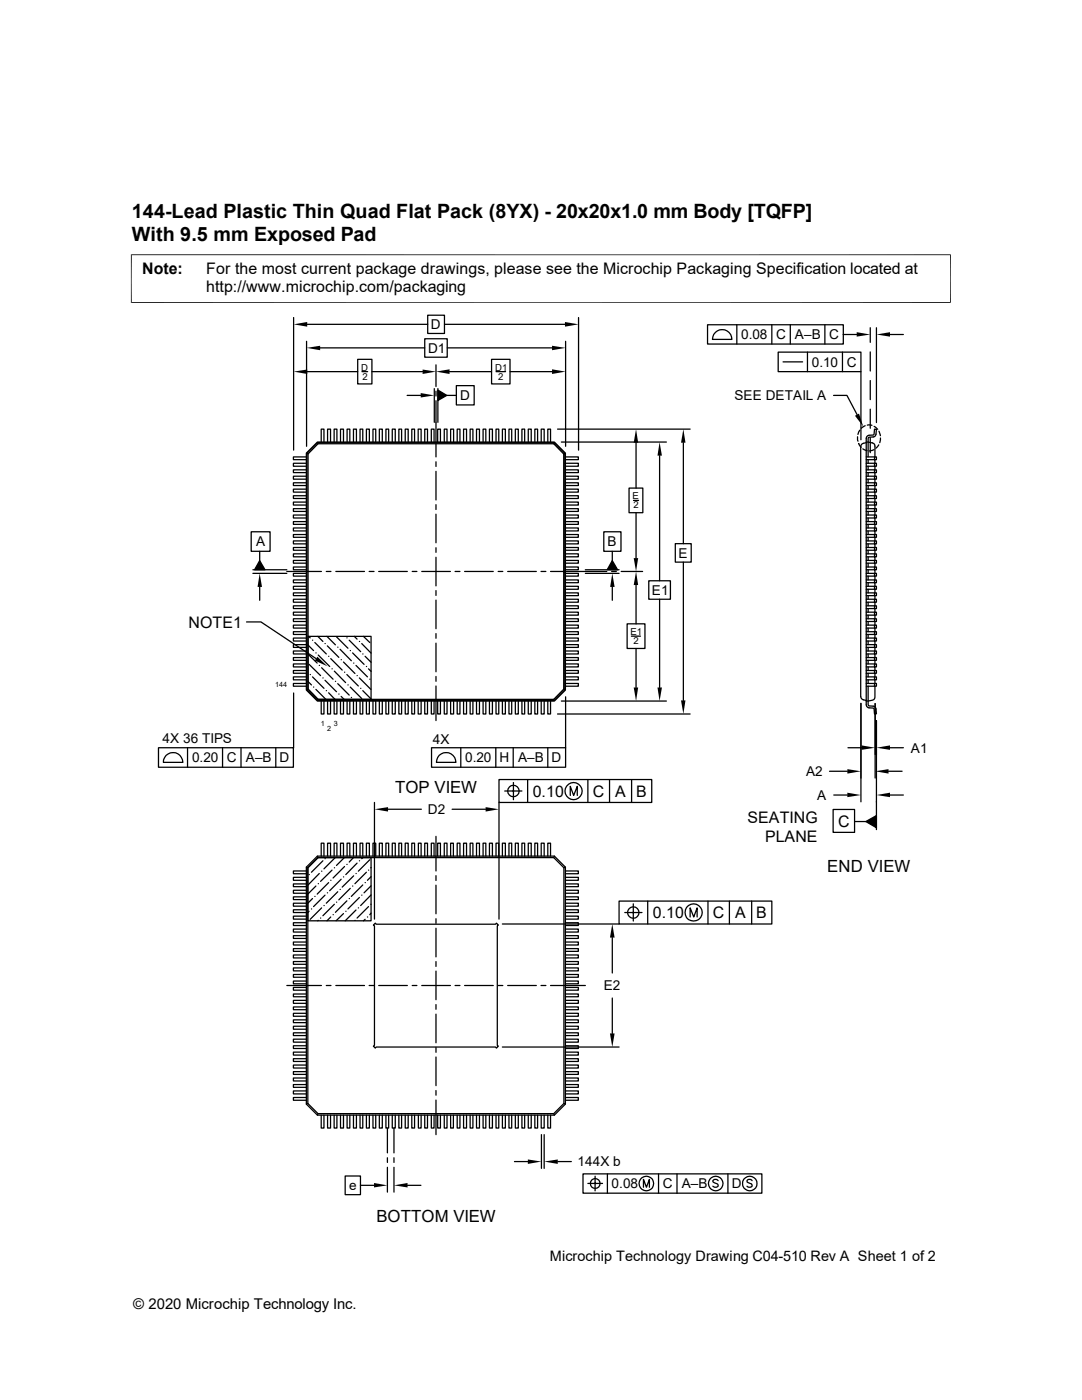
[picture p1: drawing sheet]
<svg xmlns="http://www.w3.org/2000/svg" width="216mm" height="279mm" viewBox="0 0 216 279" stroke-linecap="round" stroke-linejoin="round" font-family="sans-serif">
<g fill="none" stroke="#000" stroke-width=".25">
<path d="M58.6 63.4v26.4M61.2 68.1v21M61.3 64.7h24M61.3 74.2h10.1M63.9 69.4h20.9M71.4 71.7h2.8v4.9h-2.8zM72.2 74.2h1.2M74.2 74.2h10.1M81.2 78.9h2.7M84.8 67.6h4.4v3.7h-4.4zM85.3 62.9h3.4v3.6h-3.4zM86.7 77.6v6.7"/>
<path d="M87 72.8v4.3M87 78.1v.9M87 80v11.2M87.4 77.9l1.8 1-1.8 1zM87.4 77.6v6.7M88.7 64.7h24M89.2 78.9h1.9M89.2 69.4h21M89.7 74.2h8.4M91.1 77h3.5v3.8h-3.5zM98.1 71.7h3.7v4.9h-3.7zM99 74.2h1.9"/>
<path d="M101.8 74.2h8.4M112.9 68.1v21M115.4 63.4v26.4M141.2 64.8h27.1v3.9h-27.1zM142.7 66.3a1.93 1.93 0 0 1 2.2-.4 1.93 1.93 0 0 1 1.1 1.8h-3.8l.2-.9zM147 64.8v3.9M154 64.8v3.9M155.3 70.3h16.5v3.9h-16.5zM156.3 72.2h3.8M157.7 64.8v3.9M161.1 70.3v3.9M164.6 64.8v3.9"/>
<path d="M166.3 78.9h2.7l2 3.9M168.1 70.3v3.9M168.2 66.8h2.7M171.8 74.2v13.6M173.7 65.4v2.9M173.7 70.2v3.8M173.7 75.9v3.9M174.9 65.4v18.9M177.6 66.8h2.7M61.1 90.4l2.2-2.2h47.3l2.2 2.2v47.3l-2.2 2.2h-47.3l-2.2-2.2zM61.1 91.2h-2.6v.5h2.6M61.1 92.5h-2.6v.5h2.6"/>
<path d="M61.1 93.8h-2.6v.5h2.6M61.1 95h-2.6v.6h2.6M61.1 96.4h-2.6v.5h2.6M61.1 97.6h-2.6v.6h2.6M61.1 98.9h-2.6v.6h2.6M61.3 90.5l2.1-2.2h47.2l2.1 2.2v47.2l-2.1 2.1h-47.2l-2.1-2.1zM61.3 90.5l.2 .1M63.4 88.3l.1 .3M63.5 88.6h47l2 2v46.9l-2 2.1h-47l-2-2.1v-46.9zM64.1 88.2v-2.6h.5v2.6M65.4 88.2v-2.6h.6v2.6M66.7 88.2v-2.6h.5v2.6"/>
<path d="M67.9 88.2v-2.6h.6v2.6M69.3 88.2v-2.6h.5v2.6M70.5 88.2v-2.6h.6v2.6M71.8 88.2v-2.6h.6v2.6M73.1 88.2v-2.6h.6v2.6M74.4 88.2v-2.6h.6v2.6M75.7 88.2v-2.6h.6v2.6M77 88.2v-2.6h.6v2.6M78.3 88.2v-2.6h.6v2.6M79.6 88.2v-2.6h.5v2.6M80.9 88.2v-2.6h.5v2.6M82.2 88.2v-2.6h.5v2.6"/>
<path d="M83.4 88.2v-2.6h.6v2.6M84.8 88.2v-2.6h.5v2.6M86.1 88.2v-2.6h.5v2.6M87 92.2v.9M87 94.1v5.7M87.3 88.2v-2.6h.6v2.6M88.6 88.2v-2.6h.6v2.6M89.9 88.2v-2.6h.6v2.6M91.2 88.2v-2.6h.6v2.6M92.5 88.2v-2.6h.6v2.6M93.8 88.2v-2.6h.6v2.6M95.1 88.2v-2.6h.6v2.6"/>
<path d="M96.4 88.2v-2.6h.5v2.6M97.7 88.2v-2.6h.6v2.6M99 88.2v-2.6h.5v2.6M100.2 88.2v-2.6h.6v2.6M101.6 88.2v-2.6h.5v2.6M102.8 88.2v-2.6h.6v2.6M104.1 88.2v-2.6h.6v2.6M105.4 88.2v-2.6h.6v2.6M106.7 88.2v-2.6h.6v2.6M108 88.2v-2.6h.6v2.6M109.3 88.2v-2.6h.6v2.6M110.6 88.3l-.1 .3"/>
<path d="M111.3 85.6h26.4M112 88.2h21M112.7 90.5l-.2 .1M112.8 98.9h2.6v.6h-2.6M112.8 97.6h2.6v.6h-2.6M112.8 96.4h2.6v.5h-2.6M112.8 95h2.6v.6h-2.6M112.8 93.8h2.6v.5h-2.6M112.8 92.5h2.6v.5h-2.6M112.8 91.2h2.6v.5h-2.6M125.5 97.4h2.8v4.9h-2.8zM126.4 99.9h1"/>
<path d="M126.9 88.3v9.1M131.6 90.9v25M136.4 88.3v20.2M171.1 87.2l.1 .9M171.4 88.5l.4 .8M171.6 85.9l-.4 .8M172.2 89.6l.8 .4M172.6 85l-.7 .5M172.8 88.3l-.8 .3-.3 .5v49.9l.3 .5 .8 .3M172.8 98.9h2.1v.6h-2.1M172.8 97.6h2.1v.6h-2.1M172.8 96.4h2.1v.5h-2.1"/>
<path d="M172.8 95h2.1v.6h-2.1M172.8 93.8h2.1v.5h-2.1M172.8 92.5h2.1v.5h-2.1M172.8 91.2h2.1v.5h-2.1M172.8 88.2a1.71 1.71 0 0 1 1.7 .6l.1 2.4M173.1 84.8l.9 .1M173.2 91.2l.1-3.9a1.58 1.58 0 0 0 1.4-.4l.2-1.2-.4-.1-.1 1.1a1.77 1.77 0 0 0-1.5 .5v53.8a1.77 1.77 0 0 0 1.5 .4l.1 1.1h.4l-.2-1.3a1.58 1.58 0 0 0-1.4-.4l-.1-3.9M173.2 91.7v.8M173.2 93v.8M173.2 94.3v.7M173.2 95.6v.8M173.2 96.9v.7"/>
<path d="M173.2 98.2v.7M173.2 99.5v.7M173.7 81.7v3.8M173.7 87.4v2.9M174.4 89.7l-.9 .3M174.4 85.1l.7 .6M174.5 91.2v.5M174.5 92.5v.5M174.5 93.8v.5M174.5 95v.6M174.5 96.4v.5M174.5 97.6v.6"/>
<path d="M174.5 98.9v.6M174.6 91.7v.8M174.6 93v.8M174.6 94.3v.7M174.6 95.6v.8M174.6 96.9v.7M174.6 98.2v.7M174.6 99.5v.7M175.3 88.8l-.5 .7M175.4 86.1l.3 .9M175.7 87.4l-.1 .9M50.1 106.1h3.8v3.9h-3.8z"/>
<path d="M50.5 114.4h6.7M50.5 113.7h6.7M51.8 111.9l1.1 1.8h-2.1zM51.8 110v1.9M51.8 117.1v2.7M57.2 114h6.9M61.1 100.2h-2.6v.6h2.6M61.1 101.5h-2.6v.6h2.6M61.1 102.8h-2.6v.6h2.6M61.1 104.1h-2.6v.5h2.6M61.1 105.4h-2.6v.6h2.6M61.1 106.7h-2.6v.5h2.6"/>
<path d="M61.1 108h-2.6v.5h2.6M61.1 109.3h-2.6v.5h2.6M61.1 110.5h-2.6v.6h2.6M61.1 111.8h-2.6v.6h2.6M61.1 113.2h-2.6v.5h2.6M61.1 114.4h-2.6v.6h2.6M61.1 115.7h-2.6v.6h2.6M61.1 117h-2.6v.6h2.6M61.1 118.3h-2.6v.6h2.6M61.1 119.6h-2.6v.6h2.6M65.1 114h.9M67 114h5.7"/>
<path d="M73.7 114h.9M75.6 114h5.7M82.3 114h.9M84.2 114h5.7M87 100.7v1M87 102.6v5.7M87 109.3v.9M87 111.2v5.7M87 117.9v.9M87 119.8v5.7M90.8 114h1M92.7 114h5.7"/>
<path d="M99.4 114h.9M101.3 114h5.7M107.9 114h1M109.9 114h11.2M112.8 119.6h2.6v.6h-2.6M112.8 118.3h2.6v.6h-2.6M112.8 117h2.6v.6h-2.6M112.8 115.7h2.6v.6h-2.6M112.8 114.4h2.6v.6h-2.6M112.8 113.2h2.6v.5h-2.6M112.8 111.8h2.6v.6h-2.6M112.8 110.5h2.6v.6h-2.6"/>
<path d="M112.8 109.3h2.6v.5h-2.6M112.8 108h2.6v.5h-2.6M112.8 106.7h2.6v.5h-2.6M112.8 105.4h2.6v.6h-2.6M112.8 104.1h2.6v.5h-2.6M112.8 102.8h2.6v.6h-2.6M112.8 101.5h2.6v.6h-2.6M112.8 100.2h2.6v.6h-2.6M116.8 114.4h6.7M116.8 113.7h6.7M120.5 106.1h3.4v3.9h-3.4zM122 114h1"/>
<path d="M122.2 111.9l1 1.8h-2zM122.2 110v1.9M122.2 117.1v2.7M124 114h4.2M126.9 102.3v9.1M126.9 116.8v7.7M129.5 115.9h4.3v3.7h-4.3zM131.6 119.6v17.6M134.7 108.5h3.2v3.7h-3.2zM136.4 112.2v27.6M172.8 119.6h2.1v.6h-2.1M172.8 118.3h2.1v.6h-2.1"/>
<path d="M172.8 117h2.1v.6h-2.1M172.8 115.7h2.1v.6h-2.1M172.8 114.4h2.1v.6h-2.1M172.8 113.2h2.1v.5h-2.1M172.8 111.8h2.1v.6h-2.1M172.8 110.5h2.1v.6h-2.1M172.8 109.3h2.1v.5h-2.1M172.8 108h2.1v.5h-2.1M172.8 106.7h2.1v.5h-2.1M172.8 105.4h2.1v.6h-2.1M172.8 104.1h2.1v.5h-2.1M172.8 102.8h2.1v.6h-2.1"/>
<path d="M172.8 101.5h2.1v.6h-2.1M172.8 100.2h2.1v.6h-2.1M173.2 100.8v.7M173.2 102.1v.7M173.2 103.4v.7M173.2 104.6v.8M173.2 106v.7M173.2 107.2v.8M173.2 108.5v.8M173.2 109.8v.7M173.2 111.1v.7M173.2 112.4v.8"/>
<path d="M173.2 113.7v.7M173.2 115v.7M173.2 116.3v.7M173.2 117.6v.7M173.2 118.9v.7M174.5 100.2v.6M174.5 101.5v.6M174.5 102.8v.6M174.5 104.1v.5M174.5 105.4v.6M174.5 106.7v.5M174.5 108v.5"/>
<path d="M174.5 109.3v.5M174.5 110.5v.6M174.5 111.8v.6M174.5 113.2v.5M174.5 114.4v.6M174.5 115.7v.6M174.5 117v.6M174.5 118.3v.6M174.5 119.6v.6M174.6 100.8v.7M174.6 102.1v.7M174.6 103.4v.7"/>
<path d="M174.6 104.6v.8M174.6 106v.7M174.6 107.2v.8M174.6 108.5v.8M174.6 109.8v.7M174.6 111.1v.7M174.6 112.4v.8M174.6 113.7v.7M174.6 115v.7M174.6 116.3v.7M174.6 117.6v.7M174.6 118.9v.7"/>
<path d="M49.2 124.1h2.9l11 7.3M58.6 138.3v10.9M61.1 120.9h-2.6v.6h2.6M61.1 122.2h-2.6v.6h2.6M61.1 123.5h-2.6v.5h2.6M61.1 124.8h-2.6v.5h2.6M61.1 126.1h-2.6v.5h2.6M61.1 127.3h-2.6v.6h2.6M61.1 128.7h-2.6v.5h2.6M61.1 129.9h-2.6v.6h2.6M61.1 131.2h-2.6v.6h2.6M61.1 132.5h-2.6v.6h2.6"/>
<path d="M61.1 133.8h-2.6v.6h2.6M61.1 135.1h-2.6v.6h2.6M61.1 136.4h-2.6v.5h2.6M61.5 127h12.5v12.6h-10.5l-2-2.1zM61.5 137.5l-.2 .2M61.5 136l.6 .7M61.5 130.6l1.8 1.7M61.5 128.7l1.1 1.1M61.6 127l.3 .3M61.7 132.6l2.3 2.2M61.9 134.6h.1M62.4 135.1l2.2 2.3"/>
<path d="M62.4 127.8h.1M62.6 137.1h.1M62.8 128.2l2.3 2.3M63 137.6l2 2M63 130.3h.1M63.4 127l1 1M63.5 139.6l-.1 .2M63.5 130.7l2.3 2.3M63.7 132.8h.1M64.1 139.9v2.6h.5v-2.6M64.2 133.3l2.3 2.3M64.4 135.3h.1"/>
<path d="M64.9 135.8l2.2 2.2M64.9 128.4h.1M65.1 137.8h.1M65.2 127l1.7 1.7M65.3 128.9l2.3 2.3M65.4 139.9v2.6h.6v-2.6M65.6 138.3l1.2 1.3M65.6 131h.1M66 131.4l2.3 2.3M66.3 133.5h.1M66.7 139.9v2.6h.5v-2.6M66.7 133.9l2.3 2.3"/>
<path d="M66.9 136h.1M67.1 127.1l2.3 2.3M67.4 136.4l2.3 2.3M67.4 129.2h.1M67.6 138.5h.1M67.9 129.6l2.2 2.3M67.9 139.9v2.6h.6v-2.6M68.1 139l.6 .6M68.1 131.7h.1M68.5 132.1l2.3 2.3M68.7 134.2h.1M69.2 134.6l2.3 2.3"/>
<path d="M69.2 127.3h.1M69.3 139.9v2.6h.5v-2.6M69.4 136.7h.1M69.7 127.8l2.3 2.2M69.9 137.1l2.3 2.3M69.9 129.8h.1M70.1 139.2h.1M70.4 130.3l2.2 2.3M70.5 139.9v2.6h.6v-2.6M70.6 132.3h.1M70.7 127l.5 .6M71 132.8l2.3 2.3"/>
<path d="M71.2 134.8h.1M71.7 135.3l2.3 2.3M71.7 128h.1M71.8 139.9v2.6h.6v-2.6M72 137.4h.1M72.2 128.4l1.8 1.9M72.4 137.8l1.6 1.7M72.4 130.5h.1M72.5 127l1.3 1.2M72.9 131l1.1 1.2M73.1 139.9v2.6h.6v-2.6M73.1 133h.1"/>
<path d="M73.5 133.5l.5 .5M73.8 135.6h.1M74.4 139.9v2.6h.6v-2.6M75.7 139.9v2.6h.6v-2.6M77 139.9v2.6h.6v-2.6M78.3 139.9v2.6h.6v-2.6M79.6 139.9v2.6h.5v-2.6M80.9 139.9v2.6h.5v-2.6M82.2 139.9v2.6h.5v-2.6M83.4 139.9v2.6h.6v-2.6M84.8 139.9v2.6h.5v-2.6M86.1 139.9v2.6h.5v-2.6"/>
<path d="M87 126.4v1M87 128.4v5.7M87 135v1M87 136.9v6.9M87.3 139.9v2.6h.6v-2.6M88.6 139.9v2.6h.6v-2.6M89.9 139.9v2.6h.6v-2.6M91.2 139.9v2.6h.6v-2.6M92.5 139.9v2.6h.6v-2.6M93.8 139.9v2.6h.6v-2.6M95.1 139.9v2.6h.6v-2.6M96.4 139.9v2.6h.5v-2.6"/>
<path d="M97.7 139.9v2.6h.6v-2.6M99 139.9v2.6h.5v-2.6M100.2 139.9v2.6h.6v-2.6M101.6 139.9v2.6h.5v-2.6M102.8 139.9v2.6h.6v-2.6M104.1 139.9v2.6h.6v-2.6M105.4 139.9v2.6h.6v-2.6M106.7 139.9v2.6h.6v-2.6M108 139.9v2.6h.6v-2.6M109.3 139.9v2.6h.6v-2.6M110.5 139.6l.1 .2M112 139.9h21"/>
<path d="M112.5 137.5l.2 .2M112.8 136.4h2.6v.5h-2.6M112.8 135.1h2.6v.6h-2.6M112.8 133.8h2.6v.6h-2.6M112.8 132.5h2.6v.6h-2.6M112.8 131.2h2.6v.6h-2.6M112.8 129.9h2.6v.6h-2.6M112.8 128.7h2.6v.5h-2.6M112.8 127.3h2.6v.6h-2.6M112.8 126.1h2.6v.5h-2.6M112.8 124.8h2.6v.5h-2.6M112.8 123.5h2.6v.5h-2.6"/>
<path d="M112.8 122.2h2.6v.6h-2.6M112.8 120.9h2.6v.6h-2.6M112.9 139.1v10.1M125.1 124.5h3.6v4.9h-3.6zM126 127h1.8M126.9 129.4v7.8M172.8 136.4h2.1v.5h-2.1M172.8 135.1h2.1v.6h-2.1M172.8 133.8h2.1v.6h-2.1M172.8 132.5h2.1v.6h-2.1M172.8 131.2h2.1v.6h-2.1M172.8 129.9h2.1v.6h-2.1"/>
<path d="M172.8 128.7h2.1v.5h-2.1M172.8 127.3h2.1v.6h-2.1M172.8 126.1h2.1v.5h-2.1M172.8 124.8h2.1v.5h-2.1M172.8 123.5h2.1v.5h-2.1M172.8 122.2h2.1v.6h-2.1M172.8 120.9h2.1v.6h-2.1M173.2 120.2v.7M173.2 121.5v.7M173.2 122.8v.7M173.2 124v.8M173.2 125.3v.8"/>
<path d="M173.2 126.6v.7M173.2 127.9v.8M173.2 129.2v.7M173.2 130.5v.7M173.2 131.8v.7M173.2 133.1v.7M173.2 134.4v.7M173.2 135.7v.7M174.5 120.9v.6M174.5 122.2v.6M174.5 123.5v.5M174.5 124.8v.5"/>
<path d="M174.5 126.1v.5M174.5 127.3v.6M174.5 128.7v.5M174.5 129.9v.6M174.5 131.2v.6M174.5 132.5v.6M174.5 133.8v.6M174.5 135.1v.6M174.5 136.4v.5M174.6 136.9l-.1 2.5a1.71 1.71 0 0 1-1.7 .5M174.6 120.2v.7M174.6 121.5v.7"/>
<path d="M174.6 122.8v.7M174.6 124v.8M174.6 125.3v.8M174.6 126.6v.7M174.6 127.9v.8M174.6 129.2v.7M174.6 130.5v.7M174.6 131.8v.7M174.6 133.1v.7M174.6 134.4v.7M174.6 135.7v.7M31.6 149.2h26.9v3.9h-26.9z"/>
<path d="M33.1 150.7a1.96 1.96 0 0 1 2.2-.4 1.96 1.96 0 0 1 1.2 1.8h-3.9v-.5zM37.4 149.2v3.9M44.4 149.2v3.9M48.1 149.2v3.9M55 149.2v3.9M86.1 149.2h26.8v3.9h-26.8zM87.6 150.7a1.96 1.96 0 0 1 2.2-.4 1.96 1.96 0 0 1 1.2 1.8h-3.9l.2-.9zM91.9 149.2v3.9M98.9 149.2v3.9M99.6 155.6h30.4v4.5h-30.4zM100.7 157.9h3.4M102.4 149.2v3.9"/>
<path d="M102.4 156.2v3.4M105.3 155.6v4.5M109.3 149.2v3.9M111.3 142.5h26.4M113.8 158.8v-1.9l.7 1.9 .7-1.9v1.9M117.3 155.6v4.5M121.6 155.6v4.5M126 155.6v4.5M165.5 153.9h3.6M166.4 158.7h2.7M169.2 149.2h2.7M171.8 140.4v19.6"/>
<path d="M174.6 140.4v14.9M174.9 143.8v21.8M177.3 153.9h2.7M177.6 149.2h2.7M177.6 158.7h2.7M61.1 173.1l2.2-2.2h47.3l2.2 2.2v47.2l-2.2 2.2h-47.3l-2.2-2.2zM61.1 173.8h-2.6v.6h2.6M61.1 175.1h-2.6v.6h2.6M61.1 176.4h-2.6v.6h2.6M61.1 177.7h-2.6v.6h2.6M61.1 179h-2.6v.5h2.6M61.1 173.1l.3 .1"/>
<path d="M61.4 173.2l2.1-2h47l2 2v47l-2 2.1h-47l-2.1-2.1zM61.4 173.2l2.1-2h10.5v12.6h-12.6zM61.7 174.5h.1M62.4 179.3l-1 1M62.8 178.9h.1M63 176.8l-1.6 1.6M63.3 170.9l.2 .3M63.5 176.4h.1M63.7 174.3l-2.2 2.3M64.1 170.9v-2.6h.5v2.6M64.2 173.9h.1M64.4 171.8l-2.3 2.3"/>
<path d="M64.9 171.4h.1M64.9 178.6l-2.3 2.3M65.3 178.2h.1M65.4 170.9v-2.6h.6v2.6M65.6 176.1l-2.3 2.3M66 175.7h.1M66.3 173.7l-2.3 2.2M66.7 170.9v-2.6h.5v2.6M66.7 173.2h.1M66.9 171.2l-2.3 2.2M67.4 178l-2.3 2.3M67.9 177.5h.1"/>
<path d="M67.9 170.9v-2.6h.6v2.6M68.1 175.5l-2.3 2.3M68.5 175h.1M68.7 171.2l-1.6 1.5M68.7 172.9l-2.2 2.3M69.2 172.5h.1M69.2 179.8l-2.3 2.3M69.3 170.9v-2.6h.5v2.6M69.7 179.3h.1M69.9 177.3l-2.3 2.3M70.4 176.8h.1M70.5 170.9v-2.6h.6v2.6"/>
<path d="M70.5 171.2l-.8 .8M70.6 174.8l-2.3 2.2M71 174.3h.1M71.2 172.3l-2.2 2.2M71.7 171.8h.1M71.7 179.1l-2.3 2.3M71.8 170.9v-2.6h.6v2.6M72.2 178.6h.1M72.4 171.2l-.2 .2M72.4 176.6l-2.3 2.3M72.9 176.1h.1M73.1 170.9v-2.6h.6v2.6"/>
<path d="M73.1 174.1l-2.3 2.3M73.5 173.7h.1M73.8 171.6l-2.3 2.3M74 173.1v.1M74 175l-.7 .7M74 176.8l-1.4 1.4M74 178.6l-2 2.1M74.4 170.9v-2.6h.6v2.6M74.7 160.1v23.3M75.7 170.9v-2.6h.6v2.6M77 170.9v-2.6h.6v2.6M77.4 161.5h6.7"/>
<path d="M78.3 170.9v-2.6h.6v2.6M79.6 170.9v-2.6h.5v2.6M80.9 170.9v-2.6h.5v2.6M82.2 170.9v-2.6h.5v2.6M83.5 170.9v-2.6h.5v2.6M84.8 170.9v-2.6h.5v2.6M86.1 170.9v-2.6h.5v2.6M87 166.9v6.9M87 174.8v.9M87 176.7v5.7M87.3 170.9v-2.6h.6v2.6M88.6 170.9v-2.6h.6v2.6"/>
<path d="M89.9 170.9v-2.6h.6v2.6M90.2 161.5h6.7M91.2 170.9v-2.6h.6v2.6M92.5 170.9v-2.6h.6v2.6M93.8 170.9v-2.6h.6v2.6M95.1 170.9v-2.6h.6v2.6M96.4 170.9v-2.6h.5v2.6M97.7 170.9v-2.6h.6v2.6M99 170.9v-2.6h.5v2.6M99.6 160.1v23.3M100.2 170.9v-2.6h.6v2.6M101.6 170.9v-2.6h.5v2.6"/>
<path d="M102.8 170.9v-2.6h.6v2.6M104.1 170.9v-2.6h.6v2.6M105.4 170.9v-2.6h.6v2.6M106.7 170.9v-2.6h.6v2.6M108 170.9v-2.6h.6v2.6M109.3 170.9v-2.6h.6v2.6M110.6 170.9l-.1 .3M112.8 179h2.6v.5h-2.6M112.8 177.7h2.6v.6h-2.6M112.8 176.4h2.6v.6h-2.6M112.8 175.1h2.6v.6h-2.6M112.8 173.8h2.6v.6h-2.6"/>
<path d="M112.8 173.1l-.3 .1M123.5 179.8h30.5v4.6h-30.5zM129.2 179.8v4.6M141.3 179.8v4.6M145.5 179.8v4.6M150 179.8v4.6M166.2 161.5h4.3v4.6h-4.3zM170.5 164h2.3M172.8 164l2.1-1.2v2.4zM57.2 196.7h6.9M61.1 180.3h-2.6v.5h2.6M61.1 181.6h-2.6v.5h2.6"/>
<path d="M61.1 182.8h-2.6v.6h2.6M61.1 184.2h-2.6v.5h2.6M61.1 185.4h-2.6v.6h2.6M61.1 186.7h-2.6v.6h2.6M61.1 188h-2.6v.6h2.6M61.1 189.3h-2.6v.6h2.6M61.1 190.6h-2.6v.6h2.6M61.1 191.9h-2.6v.5h2.6M61.1 193.2h-2.6v.6h2.6M61.1 194.5h-2.6v.5h2.6M61.1 195.8h-2.6v.5h2.6M61.1 197.1h-2.6v.5h2.6"/>
<path d="M61.1 198.4h-2.6v.5h2.6M61.1 199.6h-2.6v.6h2.6M61.7 181.9l-.3 .2M62.1 181.4h.1M63.5 183.7l-.1 .1M64 183.2h.1M64.2 181.2l-2.3 2.3M64.6 180.7h.1M65.1 196.7h.9M66 183l-.8 .8M66.5 182.5h.1M66.7 180.5l-2.3 2.3"/>
<path d="M67 196.7h5.7M67.1 180h.1M68.5 182.3l-1.4 1.5M69 181.9h.1M70.8 183.7h.1M71 181.6l-2.1 2.2M71.5 181.2h.1M72.9 183.5l-.4 .3M73.3 183h.1M73.5 180.9l-2.3 2.3M73.7 196.7h.9M74 180.5h.1"/>
<path d="M74 182.2l-.2 .3M74.5 184.6l.4-.4 .2 .2h23.8l.2-.2 .3 .4-.2 .2v23.8l.2 .2-.3 .4-.2-.2h-23.8l-.2 .2-.4-.4 .2-.2v-23.8zM75.6 196.7h5.7M82.3 196.7h.9M84.2 196.7h5.7M87 183.3v1M87 185.3v5.7M87 191.9v1M87 193.8v5.7M90.8 196.7h1M92.7 196.7h5.7M99.4 196.7h.9"/>
<path d="M100.2 184.4h23.3M101.3 196.7h5.7M107.9 196.7h1M109.9 196.7h6.9M112.8 199.6h2.6v.6h-2.6M112.8 198.4h2.6v.5h-2.6M112.8 197.1h2.6v.5h-2.6M112.8 195.8h2.6v.5h-2.6M112.8 194.5h2.6v.5h-2.6M112.8 193.2h2.6v.6h-2.6M112.8 191.9h2.6v.5h-2.6M112.8 190.6h2.6v.6h-2.6"/>
<path d="M112.8 189.3h2.6v.6h-2.6M112.8 188h2.6v.6h-2.6M112.8 186.7h2.6v.6h-2.6M112.8 185.4h2.6v.6h-2.6M112.8 184.2h2.6v.5h-2.6M112.8 182.8h2.6v.6h-2.6M112.8 181.6h2.6v.5h-2.6M112.8 180.3h2.6v.5h-2.6M122.2 187.1v7.1M122.2 199.2v7M124.7 182.1h3.4M126.4 180.4v3.4"/>
<path d="M137.7 183v-1.8l.7 1.8 .7-1.8v1.8M61.1 201h-2.6v.5h2.6M61.1 202.2h-2.6v.6h2.6M61.1 203.5h-2.6v.6h2.6M61.1 204.8h-2.6v.6h2.6M61.1 206.1h-2.6v.6h2.6M61.1 207.4h-2.6v.6h2.6M61.1 208.7h-2.6v.6h2.6M61.1 210h-2.6v.6h2.6M61.1 211.3h-2.6v.5h2.6M61.1 212.6h-2.6v.5h2.6M61.1 213.9h-2.6v.5h2.6"/>
<path d="M61.1 215.1h-2.6v.6h2.6M61.1 216.5h-2.6v.5h2.6M61.1 217.7h-2.6v.6h2.6M61.1 219h-2.6v.6h2.6M87 200.5v.9M87 202.4v5.7M87 209v1M87 210.9v5.8M87 217.6v1M87 219.5v6.9M100.2 209h23.3M112.8 219h2.6v.6h-2.6"/>
<path d="M112.8 217.7h2.6v.6h-2.6M112.8 216.5h2.6v.5h-2.6M112.8 215.1h2.6v.6h-2.6M112.8 213.9h2.6v.5h-2.6M112.8 212.6h2.6v.5h-2.6M112.8 211.3h2.6v.5h-2.6M112.8 210h2.6v.6h-2.6M112.8 208.7h2.6v.6h-2.6M112.8 207.4h2.6v.6h-2.6M112.8 206.1h2.6v.6h-2.6M112.8 204.8h2.6v.6h-2.6M112.8 203.5h2.6v.6h-2.6"/>
<path d="M112.8 202.2h2.6v.6h-2.6M112.8 201h2.6v.5h-2.6M61.4 220.2l-.3 .1M63.5 222.3l-.2 .2M64.1 222.5v2.6h.5v-2.6M65.4 222.5v2.6h.6v-2.6M66.7 222.5v2.6h.5v-2.6M67.9 222.5v2.6h.6v-2.6M68.9 234.7h3v3.7h-3zM69.3 222.5v2.6h.5v-2.6M70.5 222.5v2.6h.6v-2.6M71.8 222.5v2.6h.6v-2.6"/>
<path d="M71.9 236.6h2.7M73.1 222.5v2.6h.6v-2.6M74.4 222.5v2.6h.6v-2.6M75.7 222.5v2.6h.6v-2.6M77 222.5v2.6h.6v-2.6M77.3 225.1v5M77.3 231.1v.9M77.3 233v4.9M78.3 222.5v2.6h.6v-2.6M78.6 225.1v5M78.6 231.1v.9M78.6 233v4.9"/>
<path d="M79.6 222.5v2.6h.5v-2.6M80.9 222.5v2.6h.5v-2.6M81.3 236.6h2.7M82.2 222.5v2.6h.5v-2.6M83.5 222.5v2.6h.5v-2.6M84.8 222.5v2.6h.5v-2.6M86.1 222.5v2.6h.5v-2.6M87.3 222.5v2.6h.6v-2.6M88.6 222.5v2.6h.6v-2.6M89.9 222.5v2.6h.6v-2.6M91.2 222.5v2.6h.6v-2.6M92.5 222.5v2.6h.6v-2.6"/>
<path d="M93.8 222.5v2.6h.6v-2.6M95.1 222.5v2.6h.6v-2.6M96.4 222.5v2.6h.5v-2.6M97.7 222.5v2.6h.6v-2.6M99 222.5v2.6h.5v-2.6M100.2 222.5v2.6h.6v-2.6M101.6 222.5v2.6h.5v-2.6M102.7 231.8h2.6M102.8 222.5v2.6h.6v-2.6M104.1 222.5v2.6h.6v-2.6M105.4 222.5v2.6h.6v-2.6M106.7 222.5v2.6h.6v-2.6"/>
<path d="M108 222.5v2.6h.6v-2.6M108 226.4v6.8M108.6 226.4v6.8M109.3 222.5v2.6h.6v-2.6M110.5 222.3l.1 .2M111.3 231.8h2.7M112.5 220.2l.3 .1M116.3 234.3h35.7v3.8h-35.7zM117.3 236.2h2.9M118.7 234.7v3M121.2 234.3v3.8M128.4 236.9v-1.5l.6 1.5 .6-1.5v1.5"/>
<path d="M131.4 234.3v3.8M135.1 234.3v3.8M143.3 235.6a.59 .59 0 0 0-.6-.2 .59 .59 0 0 0-.5 .4l.3 .3 .6 .2a.34 .34 0 0 1 0 .6 .72 .72 0 0 1-.9-.2M145.2 234.3v3.8M150.1 235.6a.55 .55 0 0 0-.6-.3 .55 .55 0 0 0-.4 .5v.1l.8 .4 .2 .4a.69 .69 0 0 1-1 0"/>
<circle cx="102.4" cy="157.8" r="1.14"/>
<circle cx="114.5" cy="157.9" r="1.71"/>
<circle cx="126.4" cy="182.1" r="1.14"/>
<circle cx="138.4" cy="182.1" r="1.73"/>
<circle cx="118.7" cy="236.2" r=".97"/>
<circle cx="129" cy="236.2" r="1.45"/>
<circle cx="142.8" cy="236.2" r="1.45"/>
<circle cx="149.6" cy="236.2" r="1.44"/>
</g>
<g fill="#000">
<path d="M58.6 64.7l2.7-.4v.9zM58.6 74.2l2.7-.5v.9zM61.2 69.4l2.7-.4v.9zM83.9 78.4l2.8 .5-2.8 .4zM84.3 73.7l2.7 .5-2.7 .4zM87.4 77.9l1.8 1-1.8 1zM87 74.2l2.7-.5v.9zM110.2 69l2.7 .4-2.7 .5zM110.2 73.7l2.7 .5-2.7 .4zM112.7 64.3l2.7 .4-2.7 .5zM170.9 66.3l2.8 .5-2.8 .4zM174.9 66.8l2.7-.5v.9z"/>
<path d="M126.9 85.6l.4 2.7h-.9zM131.6 88.2l.5 2.7h-.9zM136.4 85.6l.4 2.7h-.9zM170.6 83l.8-.4 .9 2.5zM51.8 114.4l.5 2.7h-.9zM51.8 111.9l1.1 1.8h-2.1zM122.2 114.4l.4 2.7h-.8zM122.2 111.9l1 1.8h-2zM126.4 111.4h.9l-.4 2.6zM126.9 114l.4 2.8h-.9zM63.3 131.1l2 1.9-2.5-1.2zM126.4 137.2h.9l-.4 2.7z"/>
<path d="M131.2 137.2h.9l-.5 2.7zM135.9 139.8h.9l-.4 2.7zM169.1 153.5l2.7 .4-2.7 .5zM169.1 158.2l2.7 .5-2.7 .4zM171.9 148.8l2.7 .4-2.7 .4zM174.6 153.9l2.7-.4v.9zM174.9 149.2l2.7-.4v.8zM174.9 158.7l2.7-.5v.9zM74.7 161.5l2.7-.4v.9zM96.9 161.1l2.7 .4-2.7 .5zM172.8 164l2.1-1.2v2.4zM122.2 184.4l.4 2.7h-.9z"/>
<path d="M121.7 206.2h.9l-.4 2.8zM74.6 236.1l2.7 .5-2.7 .4zM78.6 236.6l2.7-.5v.9zM105.3 231.4l2.7 .4-2.7 .5zM108.6 231.8l2.7-.4v.9z"/>
</g>
<path d="M26.1 50.8h163.6M26.2 50.8v9.7M189.7 50.8v9.7M26.1 60.4h163.6" fill="none" stroke="#000" stroke-width=".2"/>
<g font-size="3.9">
<text x="26.3" y="43.5">144-Lead Plastic Thin Quad Flat Pack (8YX) - 20x20x1.0 mm Body [TQFP]</text>
<text x="26.3" y="48">With 9.5 mm Exposed Pad</text>
</g>
<g font-size="3.3">
<text x="78.8" y="158.3">TOP VIEW</text>
<text x="165.1" y="174">END VIEW</text>
<text x="75.1" y="243.8">BOTTOM VIEW</text>
</g>
<g font-size="3.2">
<text x="28.4" y="54.6">Note:</text>
<text x="41.1" y="54.6">For the most current package drawings, please see the Microchip Packaging Specification located at</text>
<text x="41.1" y="58.3">http://www.microchip.com/packaging</text>
<text x="37.6" y="125.3">NOTE1</text>
<text x="106.3" y="159">0.10</text>
<text x="118.3" y="159">C</text>
<text x="122.8" y="159">A</text>
<text x="127" y="159">B</text>
<text x="149.1" y="164.2">SEATING</text>
<text x="152.7" y="168">PLANE</text>
<text x="167.2" y="165">C</text>
<text x="130.3" y="183.3">0.10</text>
<text x="142.2" y="183.3">C</text>
<text x="146.7" y="183.3">A</text>
<text x="150.9" y="183.3">B</text>
</g>
<text font-size="3" x="26.6" y="261.3">© 2020 Microchip Technology Inc.</text>
<text font-size="2.9" x="109.7" y="251.6">Microchip Technology Drawing C04-510 Rev A Sheet 1 of 2</text>
<g font-size="2.7">
<text x="86" y="65.7">D</text>
<text x="85.4" y="70.4">D1</text>
<text x="147.9" y="67.7">0.08</text>
<text x="154.9" y="67.7">C</text>
<text x="158.6" y="67.7">A–B</text>
<text x="165.4" y="67.7">C</text>
<text x="162" y="73.2">0.10</text>
<text x="169" y="73.2">C</text>
<text x="91.8" y="79.8">D</text>
<text x="146.6" y="79.8">SEE DETAIL A</text>
<text x="51.1" y="109.1">A</text>
<text x="121.2" y="109.1">B</text>
<text x="135.4" y="111.3">E</text>
<text x="130.1" y="118.7">E1</text>
<text x="32.4" y="148.2">4X 36 TIPS</text>
<text x="86.4" y="148.5">4X</text>
<text x="38.3" y="152.1">0.20</text>
<text x="45.3" y="152.1">C</text>
<text x="49.1" y="152.1">A–B</text>
<text x="55.8" y="152.1">D</text>
<text x="92.8" y="152.1">0.20</text>
<text x="99.7" y="152.1">H</text>
<text x="103.4" y="152.1">A–B</text>
<text x="110.1" y="152.1">D</text>
<text x="160.9" y="154.9">A2</text>
<text x="181.8" y="150.2">A1</text>
<text x="163.1" y="159.6">A</text>
<text x="85.4" y="162.5">D2</text>
<text x="120.5" y="197.7">E2</text>
<text x="115.2" y="232.8">144X b</text>
<text x="69.7" y="237.5">e</text>
<text x="122" y="237.2">0.08</text>
<text x="132.2" y="237.2">C</text>
<text x="136.1" y="237.2">A–B</text>
<text x="146" y="237.2">D</text>
</g>
<g font-size="1.9">
<text x="72.1" y="74">D</text>
<text x="72.3" y="75.8">2</text>
<text x="98.8" y="74">D1</text>
<text x="99.4" y="75.8">2</text>
<text x="126.2" y="99.6">E</text>
<text x="126.4" y="101.4">2</text>
<text x="125.8" y="126.7">E1</text>
<text x="126.4" y="128.6">2</text>
</g>
<g font-size="1.4">
<text x="54.9" y="137.2">144</text>
<text x="64" y="144.9">1</text>
<text x="65.3" y="146">2</text>
<text x="66.6" y="144.9">3</text>
</g>
</svg>
